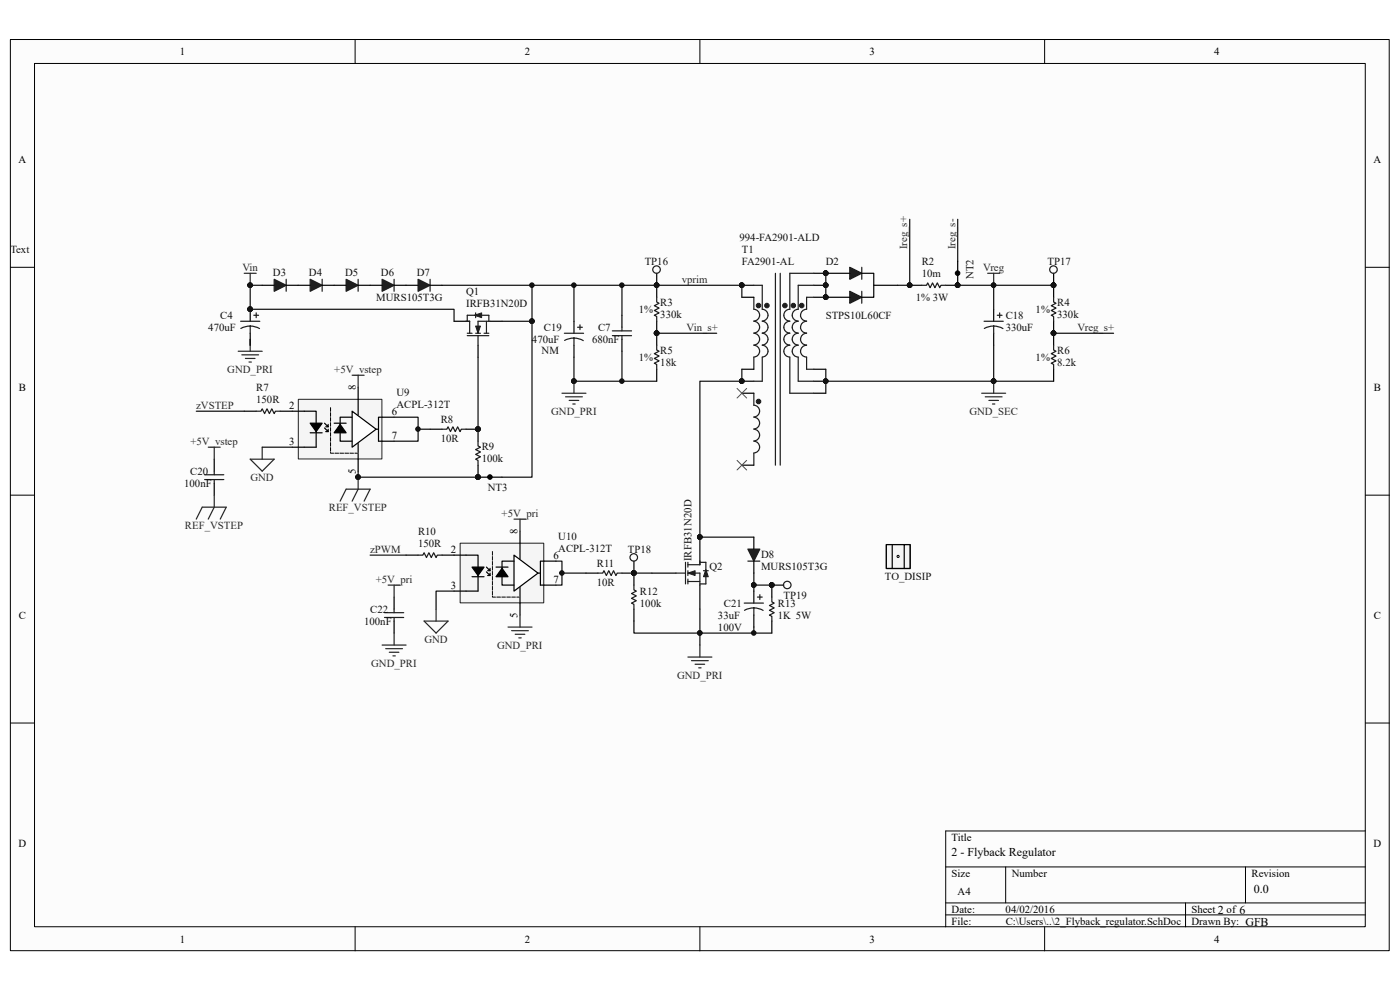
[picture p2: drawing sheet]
<svg xmlns="http://www.w3.org/2000/svg" width="297mm" height="210mm" viewBox="0 0 297 210" stroke-linecap="round" stroke-linejoin="round" font-family="sans-serif">
<path d="M2.2 8.4h292.5v193.3h-292.5z" fill="#fcfcfc"/>
<path d="M2.2 8.4h292.5v193.3h-292.5z" fill="none" stroke="#000" stroke-width=".21"/>
<path d="M7.4 13.5h282.2v183.1h-282.2z" fill="#fcfcfc"/>
<g fill="none" stroke="#000" stroke-width=".21">
<path d="M7.3 13.5h282.3v183.1h-282.3zM75.3 8.4v5.1M148.5 8.4v5.1M221.6 8.4v5.1M2.2 56.7h5.1M289.7 56.7h5.1M2.2 105h5.1M289.7 105h5.1M2.2 153.4h5.1M289.7 153.4h5.1M289.7 176.3h-89.1v20.3M75.3 196.6v5.1"/>
<path d="M148.5 196.6v5.1M200.6 183.9h89.1M200.6 191.5h89.1M200.6 194.1h89.1M213.4 183.9v7.6M221.6 196.6v5.1M251.5 191.5v5.1M264.2 183.9v7.6"/>
</g>
<path d="M83.6 126.7v2.5M83.6 131.8v2.5" fill="none" stroke="#000" stroke-width=".25"/>
<path d="M81.6 130h4M81.6 131h4M83.6 129.2v.8M83.6 131v.8" fill="none" stroke="#1c1c1c" stroke-width=".25"/>
<path d="M97.7 115.3h17.7v12.6h-17.7z" fill="#f5f5f5"/>
<path d="M97.6 115.2h17.8v12.7h-17.8z" fill="none" stroke="#262626" stroke-width=".21"/>
<path d="M96.3 117.8h5.1v7.6h-5.1M115.4 119h2.6M100.1 122.3h2.6M103.2 121.3l.8 .8v-.5M103.2 120.3l.8 .8v-.5M103.5 122.1h.5M103.5 121.1h.5M105.2 120.3h2.6" fill="none" stroke="#000" stroke-width=".25"/>
<path d="M100.1 120.3h2.6l-1.3 1.8zM106.5 120.6l1.3 1.7h-2.6z" fill="#000" stroke="#000" stroke-width=".25"/>
<path d="M109 117.8l5.1 3.8-5.1 3.8z" fill="#fefefe" stroke="#000" stroke-width=".25"/>
<g fill="none" stroke="#000" stroke-width=".25">
<path d="M172.6 58h7.7M182.8 58h2.6v5.1h-2.6M223.5 58v5.1M121.8 68.2v2.5M121.8 73.2v2.6M139.3 60.5v2.6M139.3 68.2v5M139.3 78.3v2.6M157.4 60.5h2.5M157.4 63.1h2.5M157.4 78.3h2.5M172.6 60.5h2.6"/>
<path d="M172.6 63.1h7.7M172.6 78.3h2.6M185.4 60.5h5.1M193 60.5h2.5M200.6 60.5h2.6M210.8 65.6v2.6M210.8 70.7v2.5M223.5 68.2v5M223.5 78.3v2.6M157.4 80.9h2.5M157.4 83.4h2.5M157.4 98.7h2.5"/>
<path d="M172.6 80.9h2.6M172.6 83.4h2.6M86.2 117.8h2.5M93.8 117.8h2.5M109 119h-2.5v5.1h2.5M110.3 112.7v5.8M115.4 119h-.8v5.1h3.4M134.5 119v5.1M148.5 113.9v5.1M110.3 124.6v5.9M114.1 121.6h.5M124.3 121.6h2.6"/>
<path d="M131.9 121.6h2.6M134.5 129.2v2.6M138.3 121.6h5.1M148.5 124.1v5.1M159.9 125.4v2.5M159.9 130.5v2.5M163.7 124.1v2.6M163.7 131.8v2.5"/>
</g>
<path d="M104.5 117v9.7h5.8" fill="none" stroke="#fefefe" stroke-width=".21" stroke-dasharray=".8 .3" stroke-dashoffset=".8"/>
<path d="M104.5 117v9.7h5.8" fill="none" stroke="#000" stroke-width=".21" stroke-dasharray=".8 .3"/>
<g fill="none" stroke="#0e0e0e" stroke-width=".25">
<path d="M175.2 58v5.1M193 46.5v14h-2.5M203.2 46.5v8.9M93.8 60.5h63.6v2.6M157.4 78.3v2.6h-8.9v33h11.4M175.2 78.3v5.1M203.2 60.5h20.3M210.8 60.5v5.1M210.8 73.2v7.7M223.5 70.7h12.7M175.2 80.9h48.3M78.5 117.8h7.7"/>
<path d="M118 119h1.2v5.1h-1.2M96.3 125.4h-3.8v3.8M119.2 121.6h5.1M134.5 121.6h3.8"/>
</g>
<g fill="none" stroke="#1c1c1c" stroke-width=".25">
<path d="M164.5 58v40.7M165.5 58v40.7M172.6 58h-5v7.6a1.25 1.25 0 0 0-1.3 1.3 1.25 1.25 0 0 0 1.3 1.2M182.8 56.7v2.5M119.7 70.7h4.1M121.8 71.7l1.2 .2 .7 .3M121.8 71.7l-.9 .1-1.1 .4M121.8 71.7v1.5M122.5 69.4h1M123 68.9v1M139.3 63.1v1l.5 .2-1 .5 1 .6-1 .5 1 .5-1 .5 .5 .2v1.1M139.3 73.2v1.1l.5 .2-1 .5 1 .5-1 .5 1 .5-1 .6 .5 .2v1"/>
<path d="M159.9 63.1v2.5a1.25 1.25 0 0 1 1.2 1.3 1.25 1.25 0 0 1-1.2 1.2M159.9 60.5h1.8v5.1a1.25 1.25 0 0 1 1.2 1.3 1.25 1.25 0 0 1-1.2 1.2M159.9 75.8v2.5M159.9 73.2a1.25 1.25 0 0 1 1.2 1.3 1.25 1.25 0 0 1-1.2 1.2M159.9 70.7a1.25 1.25 0 0 1 1.2 1.2 1.25 1.25 0 0 1-1.2 1.3M159.9 68.2a1.25 1.25 0 0 1 1.2 1.2 1.25 1.25 0 0 1-1.2 1.2M161.7 73.2a1.25 1.25 0 0 1 1.2 1.3 1.25 1.25 0 0 1-1.2 1.2M161.7 70.7a1.25 1.25 0 0 1 1.2 1.2 1.25 1.25 0 0 1-1.2 1.3M161.7 68.2a1.25 1.25 0 0 1 1.2 1.2 1.25 1.25 0 0 1-1.2 1.2M161.7 75.8v5.1h-1.8M167.6 75.8v7.6h5M167.6 68.2a1.25 1.25 0 0 0-1.3 1.2 1.25 1.25 0 0 0 1.3 1.2"/>
<path d="M167.6 70.7a1.25 1.25 0 0 0-1.3 1.2 1.25 1.25 0 0 0 1.3 1.3M167.6 73.2a1.25 1.25 0 0 0-1.3 1.3 1.25 1.25 0 0 0 1.3 1.2M169.3 75.8v5.1h3.3M169.3 68.2a1.25 1.25 0 0 0-1.2 1.2 1.25 1.25 0 0 0 1.2 1.2M169.3 70.7a1.25 1.25 0 0 0-1.2 1.2 1.25 1.25 0 0 0 1.2 1.3M169.3 73.2a1.25 1.25 0 0 0-1.2 1.3 1.25 1.25 0 0 0 1.2 1.2M171.1 75.8v2.5h1.5M171.1 68.2a1.25 1.25 0 0 0-1.3 1.2 1.25 1.25 0 0 0 1.3 1.2M171.1 70.7a1.25 1.25 0 0 0-1.3 1.2 1.25 1.25 0 0 0 1.3 1.3M171.1 73.2a1.25 1.25 0 0 0-1.3 1.3 1.25 1.25 0 0 0 1.3 1.2M172.6 60.5h-3.3v5.1a1.25 1.25 0 0 0-1.2 1.3 1.25 1.25 0 0 0 1.2 1.2M172.6 63.1h-1.5v2.5a1.25 1.25 0 0 0-1.3 1.3 1.25 1.25 0 0 0 1.3 1.2"/>
<path d="M182.8 61.8v2.5M195.5 60.5h1.1l.2-.5 .5 1 .5-1 .5 1 .6-1 .5 1 .2-.5h1M208.8 68.2h4M210.8 69.2l1.2 .2 .8 .3M210.8 69.2l-.8 .1-1.2 .4M210.8 69.2v1.5M211.6 66.9h1M212.1 66.4v1M223.5 63.1v1l.5 .2-1 .5 1 .6-1 .5 1 .5-1 .5 .5 .2v1.1M223.5 73.2v1.1l.5 .2-1 .5 1 .5-1 .5 1 .5-1 .6 .5 .2v1M159.9 83.4v2.6a1.25 1.25 0 0 1 1.2 1.2 1.25 1.25 0 0 1-1.2 1.3M159.9 96.1v2.6"/>
<path d="M159.9 93.6a1.25 1.25 0 0 1 1.2 1.2 1.25 1.25 0 0 1-1.2 1.3M159.9 91.1a1.25 1.25 0 0 1 1.2 1.2 1.25 1.25 0 0 1-1.2 1.2M159.9 88.5a1.25 1.25 0 0 1 1.2 1.3 1.25 1.25 0 0 1-1.2 1.2M88.7 117.8h1l.3-.5 .5 1 .5-1 .5 1 .5-1 .5 1 .3-.5h1M145.4 119.3v4.6M145.9 119.3v1M148.5 119v.8h-2.6M148.5 119.3h1.3v4.6h-1.3M126.9 121.6h1l.2-.5 .5 1 .5-1 .6 1 .5-1 .5 1 .2-.5h1M134.5 124.1v1l.5 .3-1 .5 1 .5-1 .5 1 .5-1 .5 .5 .3v1M143.4 121.6h2M145.9 121.6h2.6v2.5"/>
<path d="M145.9 123.4h2.6M145.9 121.1v1M145.9 122.9v1M149.2 121.1h1.1M157.9 127.9h4.1M159.9 129v1.5M159.9 129l1.2 .2 .8 .3M159.9 129h-.8l-1.2 .5M160.7 126.7h1M161.2 126.2v1M163.7 126.7v1l.6 .2-1.1 .5 1.1 .6-1.1 .5 1.1 .5-1.1 .5 .5 .2v1.1"/>
<circle cx="223.5" cy="57.2" r=".8"/>
<circle cx="134.5" cy="118.3" r=".8"/>
</g>
<g fill="#0e0e0e" stroke="#0e0e0e" stroke-width=".21">
<circle cx="157.4" cy="60.5" r=".48"/>
<circle cx="157.4" cy="80.8" r=".48"/>
<circle cx="175.2" cy="58" r=".48"/>
<circle cx="175.2" cy="60.5" r=".48"/>
<circle cx="175.2" cy="63" r=".48"/>
<circle cx="175.2" cy="80.8" r=".48"/>
<circle cx="163.7" cy="124.1" r=".48"/>
<circle cx="148.5" cy="113.9" r=".48"/>
<circle cx="134.5" cy="121.6" r=".48"/>
<circle cx="119.2" cy="121.6" r=".48"/>
<circle cx="193" cy="60.5" r=".48"/>
<circle cx="203.2" cy="60.5" r=".48"/>
<circle cx="121.7" cy="80.8" r=".48"/>
<circle cx="223.5" cy="70.7" r=".48"/>
<circle cx="223.5" cy="60.5" r=".48"/>
<circle cx="210.8" cy="80.8" r=".48"/>
<circle cx="210.8" cy="60.5" r=".48"/>
<circle cx="139.3" cy="70.7" r=".48"/>
<circle cx="139.3" cy="60.5" r=".48"/>
</g>
<g fill="#1c1c1c" stroke="#1c1c1c" stroke-width=".21">
<path d="M145.9 121.6l1.6-.5v1z"/>
<path d="M149.8 120.8l.5 1.5h-1.1z"/>
<circle cx="160.9" cy="64.8" r=".48"/>
<circle cx="166.5" cy="64.8" r=".48"/>
<circle cx="162.7" cy="64.8" r=".48"/>
<circle cx="160.9" cy="85.2" r=".48"/>
<circle cx="168.3" cy="64.8" r=".48"/>
<circle cx="170.1" cy="64.8" r=".48"/>
</g>
<path d="M156.4 82.4l2 2M156.4 97.7l2 2M158.4 82.4l-2 2M158.4 97.7l-2 2" fill="none" stroke="#4c4c4c" stroke-width=".21"/>
<g fill="#1c1c1c" stroke="#1c1c1c" stroke-width=".25">
<path d="M180.3 61.8l2.5 1.3-2.5 1.2z"/>
<path d="M180.3 56.7l2.5 1.3-2.5 1.2z"/>
</g>
<path d="M209.5 58h2.6M210.8 58v2.5M119.2 83.4h5.1M120 84.2h3.5M120.8 84.9h2M121.5 85.7h.5M121.8 80.9v2.5M208.3 83.4h5.1M209 84.2h3.6M209.8 84.9h2M210.6 85.7h.5M210.8 80.9v2.5" fill="none" stroke="#262626" stroke-width=".25"/>
<path d="M63.3 84.8h17.7v12.6h-17.7z" fill="#f5f5f5"/>
<path d="M63.3 84.7h17.7v12.7h-17.7z" fill="none" stroke="#262626" stroke-width=".21"/>
<path d="M62 87.2h5.1v7.7h-5.1M65.8 91.8h2.5M68.9 90.8l.7 .8v-.5M68.9 89.8l.7 .7v-.5M69.1 91.6h.5M69.1 90.5h.5M70.9 89.8h2.5M81.1 88.5h2.5" fill="none" stroke="#000" stroke-width=".25"/>
<path d="M65.8 89.8h2.5l-1.2 1.8zM72.2 90l1.2 1.8h-2.5z" fill="#000" stroke="#000" stroke-width=".25"/>
<path d="M74.7 87.2l5.1 3.9-5.1 3.8z" fill="#fefefe" stroke="#000" stroke-width=".25"/>
<g fill="none" stroke="#000" stroke-width=".25">
<path d="M139.3 58v2.5M203.2 55.4v5.1M55.6 60.5h2.6M60.7 60.5h5.1M68.3 60.5h5.1M76 60.5h5.1M83.6 60.5h5.1M91.2 60.5h2.6M96.3 68.2h2.6M101.4 73.2v2.6M104 68.2h2.5M45.5 97.4v2.6"/>
<path d="M51.8 87.2h2.6M59.4 87.2h2.6M74.7 88.5h-2.5v5.1h2.5M76 82.1v5.9M76 94.1v5.9M79.8 91.1h.5M81.1 88.5h-.8v5.1h3.3M91.2 91.1h2.6M98.9 91.1h2.5v2.5M101.4 98.7v2.5M45.5 102.5v2.5M159.9 113.9v2.6"/>
<path d="M159.9 119v2.6M163.7 124.1h2.6"/>
</g>
<path d="M70.1 86.5v9.6h5.9" fill="none" stroke="#fefefe" stroke-width=".21" stroke-dasharray=".8 .3" stroke-dashoffset=".8"/>
<path d="M70.1 86.5v9.6h5.9" fill="none" stroke="#000" stroke-width=".21" stroke-dasharray=".8 .3"/>
<path d="M53.1 60.5h2.5M121.8 60.5v7.7M41.6 87.2h10.2M55.6 94.9h6.4M76 100v1.2h25.4M83.6 88.5h5.1v5.1h-5.1M88.7 91.1h2.5M134.5 131.8v2.5h29.2M148.5 129.2v7.6M159.9 121.6v3.8M159.9 133v1.3M159.9 124.1h3.8" fill="none" stroke="#0e0e0e" stroke-width=".25"/>
<g fill="none" stroke="#1c1c1c" stroke-width=".25">
<path d="M60.7 59.2v2.6M68.3 59.2v2.6M76 59.2v2.6M83.6 59.2v2.6M91.2 59.2v2.6M98.9 68.2h.7v2.5M99.1 71.2h4.6M99.1 70.7h1M99.1 68.2v-1.3h4.6v1.3M100.9 70.7h1M100.9 66.4v1M101.4 71.2v2"/>
<path d="M102.7 70.7h1M103.2 68.2v2.5M104 68.2h-2.6v2.5M45.5 100v.7M54.4 87.2h1l.2-.5 .5 1 .5-1 .6 1 .5-1 .5 1 .2-.5h1M93.8 91.1h1l.3-.6 .5 1.1 .5-1.1 .5 1.1 .5-1.1 .5 1.1 .3-.5h1M101.4 93.6v1l.5 .3-1 .5 1 .5-1 .5 1 .5-1 .5 .5 .3v1M43.4 100.7h4.1M43.4 101.7h4.1M45.5 101.7v.8M158.7 119h2.5"/>
<circle cx="139.3" cy="57.2" r=".8"/>
<circle cx="167" cy="124.1" r=".8"/>
</g>
<g fill="none" stroke="#262626" stroke-width=".25">
<path d="M51.8 58h2.6M53.1 58v2.5M74.7 79.6h2.5M76 79.6v2.5M44.2 94.9h2.5M45.5 94.9v2.5M53.1 97.4h5.1l-2.6 2.6zM55.6 94.9v2.5M41.6 110.1l1.3-2.5h5.1l-1.3 2.5M45.5 105v2.6l-1.3 2.5M72.2 106.3l1.2-2.5h5.1l-1.3 2.5M76 101.2v2.6l-1.3 2.5"/>
<path d="M109 110.1h2.6M110.3 110.1v2.6M81.1 136.8h5.1M81.8 137.6h3.6M82.3 124.1h2.6M82.6 138.4h2M83.4 139.1h.5M83.6 124.1v2.6M83.6 134.3v2.5M90 131.8h5.1l-2.6 2.5zM92.5 129.2v2.6M107.8 133h5.1"/>
<path d="M108.5 133.8h3.6M109.3 134.6h2M110.1 135.3h.5M110.3 130.5v2.5M145.9 139.4h5.1M148.5 136.8v2.6M146.7 140.1h3.6M147.5 140.9h2M148.2 141.7h.5"/>
</g>
<g fill="#0e0e0e" stroke="#0e0e0e" stroke-width=".21">
<circle cx="53.1" cy="60.5" r=".48"/>
<circle cx="101.4" cy="91" r=".48"/>
<circle cx="101.4" cy="101.2" r=".48"/>
<circle cx="88.7" cy="91" r=".48"/>
<circle cx="121.7" cy="60.5" r=".48"/>
<circle cx="139.3" cy="60.5" r=".48"/>
<circle cx="163.7" cy="124.1" r=".48"/>
<circle cx="148.5" cy="134.3" r=".48"/>
<circle cx="159.9" cy="124.1" r=".48"/>
<circle cx="159.9" cy="134.3" r=".48"/>
<circle cx="76" cy="101.2" r=".48"/>
<circle cx="203.2" cy="60.5" r=".48"/>
</g>
<g fill="#1c1c1c" stroke="#1c1c1c" stroke-width=".25">
<path d="M58.2 59.2l2.5 1.3-2.5 1.3z"/>
<path d="M65.8 59.2l2.5 1.3-2.5 1.3z"/>
<path d="M73.4 59.2l2.6 1.3-2.6 1.3z"/>
<path d="M81.1 59.2l2.5 1.3-2.5 1.3z"/>
<path d="M88.7 59.2l2.5 1.3-2.5 1.3z"/>
<path d="M158.7 116.5h2.5l-1.3 2.5z"/>
</g>
<g fill="#1c1c1c" stroke="#1c1c1c" stroke-width=".21">
<path d="M100.9 69.2h1l-.5 1.5z"/>
<path d="M100.7 66.9l1.5-.5v1z"/>
</g>
<circle cx="203.2" cy="58" r=".48" fill="#000" stroke="#000" stroke-width=".21"/>
<path d="M188.1 115.6h5v5h-5z" fill="#f5f5f5"/>
<path d="M188 115.5h5.1v5.1h-5.1z" fill="none" stroke="#262626" stroke-width=".21"/>
<path d="M189.3 115.5v5.1M191.8 115.5h1.3v5.1h-5.1v-5.1h3.8v5.1" fill="none" stroke="#000" stroke-width=".25"/>
<circle cx="190.5" cy="118" r=".23" fill="#fefefe" stroke="#000" stroke-width=".21"/>
<path d="M53.1 60.5v5.1h43.2v2.6M53.1 72v1.2M101.4 75.8v15.3M106.5 68.2h6.4M112.9 68.2v33h-6.4M112.9 60.5v7.7M121.8 75.8v5.1h17.5M131.9 60.5v6.4M131.9 74.5v6.4M139.3 70.7h12.7" fill="none" stroke="#0e0e0e" stroke-width=".25"/>
<g fill="#0e0e0e" stroke="#0e0e0e" stroke-width=".21">
<circle cx="112.8" cy="68.1" r=".48"/>
<circle cx="112.8" cy="60.5" r=".48"/>
<circle cx="101.4" cy="101.2" r=".48"/>
<circle cx="53.1" cy="65.6" r=".48"/>
<circle cx="101.4" cy="91" r=".48"/>
<circle cx="53.1" cy="60.5" r=".48"/>
<circle cx="139.3" cy="70.7" r=".48"/>
<circle cx="121.7" cy="80.8" r=".48"/>
<circle cx="131.9" cy="60.5" r=".48"/>
<circle cx="131.9" cy="80.8" r=".48"/>
</g>
<path d="M53.1 65.6v2.6M53.1 70.7v2.5M131.9 66.9v2.5M131.9 72v2.5M101.4 101.2h5.1" fill="none" stroke="#000" stroke-width=".25"/>
<circle cx="103.9" cy="101.2" r=".48" fill="#000" stroke="#000" stroke-width=".21"/>
<path d="M51 68.2h4.1M53.1 69.2v1.5M53.1 69.2l1.2 .2 .8 .3M53.1 69.2l-.9 .1-1.1 .4M53.8 66.9h1.1M54.4 66.4v1M129.9 70.2h4.1M129.9 71.2h4.1M131.9 69.4v.8M131.9 71.2v.8" fill="none" stroke="#1c1c1c" stroke-width=".25"/>
<path d="M50.5 74.5h5.1M51.3 75.3h3.6M52.1 76h2M52.8 76.8h.5M53.1 72v2.5" fill="none" stroke="#262626" stroke-width=".25"/>
<g font-size="2.5">
<text x="201.9" y="181.6">2 - Flyback Regulator</text>
<text x="266" y="189.5">0.0</text>
</g>
<g font-size="2.3">
<text x="38.2" y="11.7">1</text>
<text x="111.3" y="11.7">2</text>
<text x="184.5" y="11.7">3</text>
<text x="257.6" y="11.7">4</text>
<text x="3.9" y="34.6">A</text>
<text x="291.4" y="34.6">A</text>
<text x="4" y="82.9">B</text>
<text x="75.5" y="82.6" transform="rotate(-90 75.5 82.6)">8</text>
<text x="291.5" y="82.9">B</text>
<text x="61.3" y="86.7">2</text>
<text x="83.1" y="88">6</text>
<text x="61.3" y="94.4">3</text>
<text x="83.1" y="93.1">7</text>
<text x="75.5" y="100.6" transform="rotate(-90 75.5 100.6)">5</text>
<text x="109.8" y="113.2" transform="rotate(-90 109.8 113.2)">8</text>
<text x="95.7" y="117.3">2</text>
<text x="117.4" y="118.5">6</text>
<text x="95.7" y="124.9">3</text>
<text x="117.4" y="123.6">7</text>
<text x="4" y="131.3">C</text>
<text x="109.8" y="131.1" transform="rotate(-90 109.8 131.1)">5</text>
<text x="291.5" y="131.3">C</text>
<text x="3.9" y="179.6">D</text>
<text x="201.9" y="178.3">Title</text>
<text x="291.4" y="179.6">D</text>
<text x="201.9" y="186">Size</text>
<text x="214.6" y="186">Number</text>
<text x="265.5" y="186">Revision</text>
<text x="203.2" y="189.8">A4</text>
<text x="201.9" y="193.6">Date:</text>
<text x="201.9" y="196.1">File:</text>
<text x="213.3" y="193.6">04/02/2016</text>
<text x="213.4" y="196.1">C:\Users\..\2_Flyback_regulator.SchDoc</text>
<text x="252.8" y="196.1">Drawn By: GFB</text>
<text x="252.8" y="193.6">Sheet 2 of 6</text>
<text x="38.2" y="199.9">1</text>
<text x="111.3" y="199.9">2</text>
<text x="184.5" y="199.9">3</text>
<text x="257.6" y="199.9">4</text>
</g>
<g font-size="2.3" fill="#0e0e0e">
<text x="2.2" y="53.7">Text</text>
<text x="156.9" y="51.1">994-FA2901-ALD</text>
<text x="157.4" y="53.7">T1</text>
<text x="57.9" y="58.5">D3</text>
<text x="65.5" y="58.5">D4</text>
<text x="73.2" y="58.5">D5</text>
<text x="80.8" y="58.5">D6</text>
<text x="88.4" y="58.5">D7</text>
<text x="136.8" y="56.2">TP16</text>
<text x="157.4" y="56.2">FA2901-AL</text>
<text x="175.2" y="56.2">D2</text>
<text x="195.5" y="58.8">10m</text>
<text x="195.5" y="56.2">R2</text>
<text x="206.5" y="59.3" transform="rotate(-90 206.5 59.3)">NT2</text>
<text x="222.2" y="56.2">TP17</text>
<text x="79.8" y="63.8">MURS105T3G</text>
<text x="98.9" y="62.6">Q1</text>
<text x="98.9" y="65.1">IRFB31N20D</text>
<text x="140.1" y="64.9">R3</text>
<text x="194.3" y="63.8">1% 3W</text>
<text x="224.3" y="64.9">R4</text>
<text x="44.2" y="70.2">470uF</text>
<text x="46.7" y="67.6">C4</text>
<text x="115.4" y="70.2">C19</text>
<text x="126.9" y="70.2">C7</text>
<text x="135.5" y="66.4">1%</text>
<text x="140.1" y="67.4">330k</text>
<text x="175.2" y="67.6">STPS10L60CF</text>
<text x="213.4" y="70.2">330uF</text>
<text x="213.4" y="67.6">C18</text>
<text x="219.7" y="66.4">1%</text>
<text x="224.3" y="67.4">330k</text>
<text x="112.9" y="72.7">470uF</text>
<text x="114.9" y="75">NM</text>
<text x="125.6" y="72.7">680nF</text>
<text x="135.5" y="76.6">1%</text>
<text x="140.1" y="77.6">18k</text>
<text x="140.1" y="75">R5</text>
<text x="219.7" y="76.6">1%</text>
<text x="224.3" y="77.6">8.2k</text>
<text x="224.3" y="75">R6</text>
<text x="54.4" y="82.9">R7</text>
<text x="84.1" y="83.9">U9</text>
<text x="54.4" y="85.5">150R</text>
<text x="84.1" y="86.5">ACPL-312T</text>
<text x="93.5" y="89.8">R8</text>
<text x="93.5" y="93.9">10R</text>
<text x="102.2" y="95.4">R9</text>
<text x="40.3" y="100.7">C20</text>
<text x="102.2" y="97.9">100k</text>
<text x="39.1" y="103.3">100nF</text>
<text x="103.5" y="104.1">NT3</text>
<text x="88.7" y="113.5">R10</text>
<text x="88.7" y="116">150R</text>
<text x="118.4" y="114.5">U10</text>
<text x="118.4" y="117">ACPL-312T</text>
<text x="133.2" y="117.3">TP18</text>
<text x="146.7" y="119" transform="rotate(-90 146.7 119)">IRFB31N20D</text>
<text x="161.5" y="118.3">D8</text>
<text x="126.6" y="124.4">10R</text>
<text x="126.6" y="120.3">R11</text>
<text x="150.5" y="120.8">Q2</text>
<text x="161.5" y="120.8">MURS105T3G</text>
<text x="187.7" y="122.9">TO_DISIP</text>
<text x="78.5" y="130">C22</text>
<text x="135.8" y="128.7">100k</text>
<text x="135.8" y="126.2">R12</text>
<text x="152.3" y="131.3">33uF</text>
<text x="153.6" y="128.7">C21</text>
<text x="165" y="131.3">1K 5W</text>
<text x="165" y="128.7">R13</text>
<text x="166.2" y="127">TP19</text>
<text x="77.3" y="132.5">100nF</text>
<text x="152.3" y="133.8">100V</text>
</g>
<g font-size="2.3" fill="#262626">
<text x="192.5" y="52.9" transform="rotate(-90 192.5 52.9)">Ireg_s+</text>
<text x="202.7" y="52.9" transform="rotate(-90 202.7 52.9)">Ireg_s-</text>
<text x="51.4" y="57.5">Vin</text>
<text x="208.6" y="57.5">Vreg</text>
<text x="144.7" y="60">vprim</text>
<text x="145.7" y="70.2">Vin_s+</text>
<text x="228.6" y="70.2">Vreg_s+</text>
<text x="48.2" y="79.1">GND_PRI</text>
<text x="70.9" y="79.1">+5V_vstep</text>
<text x="41.6" y="86.7">zVSTEP</text>
<text x="116.9" y="88">GND_PRI</text>
<text x="205.7" y="88">GND_SEC</text>
<text x="40.4" y="94.4">+5V_vstep</text>
<text x="53.1" y="102">GND</text>
<text x="39.2" y="112.2">REF_VSTEP</text>
<text x="69.8" y="108.4">REF_VSTEP</text>
<text x="106.4" y="109.6">+5V_pri</text>
<text x="78.5" y="117.3">zPWM</text>
<text x="79.7" y="123.6">+5V_pri</text>
<text x="90" y="136.4">GND</text>
<text x="105.5" y="137.6">GND_PRI</text>
<text x="78.7" y="141.4">GND_PRI</text>
<text x="143.6" y="144">GND_PRI</text>
</g>
</svg>
